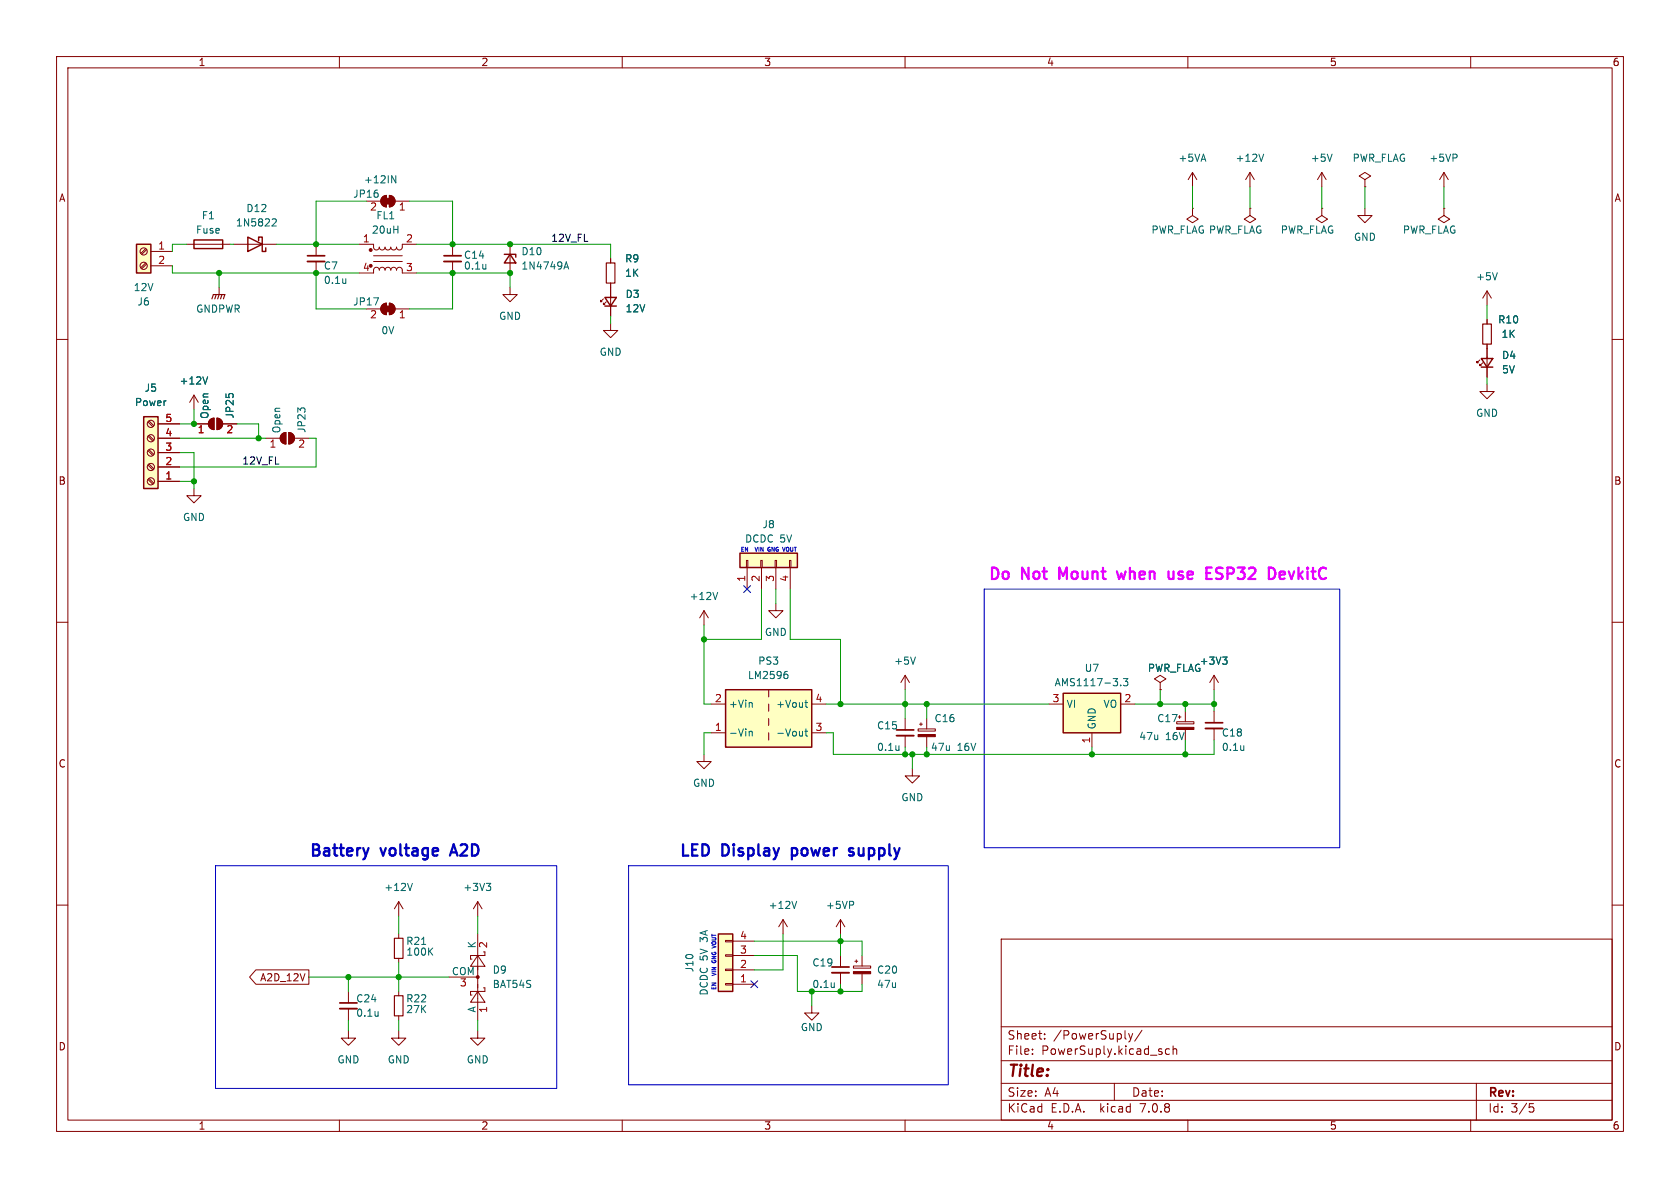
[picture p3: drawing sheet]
<svg xmlns="http://www.w3.org/2000/svg" width="297mm" height="210mm" viewBox="0 0 297 210" stroke-linecap="round" stroke-linejoin="round" font-family="sans-serif">
<g fill="none" stroke="#840000" stroke-width=".18">
<path d="M10 10h277v190h-277zM12 12h273v186h-273zM60 10v2M110 10v2M160 10v2M210 10v2M260 10v2M64.8 35.6h2.5M67.6 34.8l.7-.3v2.1a1.02 1.02 0 0 1-.9-.7 1.02 1.02 0 0 1 .2-1.1zM68.8 34.5a1.02 1.02 0 0 1 1 1.1 1.02 1.02 0 0 1-1 1zM69.8 35.6h2.6M210.8 36.8v1.3l1 .6-1 .7-1-.7 1-.6"/>
<path d="M210.8 36.8h.1M210.8 30.5l-.7 1.3M210.8 30.5v2.5M210.8 30.5l.8 1.3M221 36.8v1.3l1 .6-1 .7-1-.7 1-.6M221 36.8h.1M221 30.5l-.8 1.3M221 30.5v2.5M221 30.5l.7 1.3M233.7 36.8v1.3l1 .6-1 .7-1-.7 1-.6M233.7 36.8h.1M233.7 30.5l-.8 1.3"/>
<path d="M233.7 30.5v2.5M233.7 30.5l.7 1.3M241.3 36.8v1.3h1.3l-1.3 1.3-1.3-1.3h1.3M241.3 31.8l1-.7-1-.6-1 .6 1 .7v1.2M241.3 33h.1M255.3 36.8v1.3l1 .6-1 .7-1-.7 1-.6M255.3 36.8h.1M255.3 30.5l-.8 1.3M255.3 30.5v2.5M255.3 30.5l.7 1.3M10 60h2M25.8 46.5l-.9 .8"/>
<path d="M25.8 43.9l-.9 .9M25.9 46.7l-.8 .8M25.9 44.1l-.8 .9M26.7 44.5h3.8M26.7 47h3.8M33 43.2h7.6M38.7 50.8v1.3M41.3 43.2h7.6M55.9 43.2v2M55.9 46.2v2.1M63.5 43.2h2.5l.1 .7 .4 .3 .4-.1 .2-.4 .1 .3 .3 .2 .4-.1 .2-.4 .1 .3 .3 .2 .4-.1 .2-.4 .2 .4 .5 .1 .2-.2 .1-.3 .2 .4 .4 .1 .4-.3v-.7h2.6M63.5 48.3h2.5l.1-.8 .5-.3 .3 .2 .2 .4 .1-.4 .3-.1 .4 .1 .2 .4 .1-.3 .2-.2h.5l.2 .5 .2-.4 .4-.1 .3 .1 .1 .4 .2-.4 .4-.2 .4 .4v.7h2.6"/>
<path d="M64.8 54.6h2.5M66 45.2h5.1M66 46.2h5.1M67.6 53.9l.7-.3v2a1.02 1.02 0 0 1-.9-.6 1.02 1.02 0 0 1 .2-1.1zM68.8 53.6a1.02 1.02 0 0 1 1 1 1.02 1.02 0 0 1-1 1zM69.8 54.6h2.6M80 43.2v2M80 46.2v2.1M90.2 50.8v1.3h1.2l-1.2 1.2-1.3-1.2h1.3M90.2 43.2v5.1M106.7 52.8l-.5 .5v-.2v.2h.2M107.2 53.3l-.5 .5v-.2v.2h.2"/>
<path d="M107.9 57.2v1.2h1.3l-1.3 1.3-1.2-1.3h1.2M107.9 45.7v.8M107.9 50v5.9M262.9 51.4v2.6M262.9 56.5v.8M262.9 51.4l-.8 1.3M262.9 51.4l.8 1.3M285 60h2M26.2 74.6l.8 .8M26.2 77.1l.8 .9M26.2 79.7l.8 .8M26.3 74.4l.9 .9"/>
<path d="M26.3 77l.9 .8M26.3 79.5l.9 .8M27.9 77.5h3.8M27.9 74.9h3.8M34.3 74.9h2.5M34.3 69.9l-.8 1.2M34.3 69.9v2.5M34.3 69.9l.8 1.2M37.2 74.2l.6-.3v2a1.02 1.02 0 0 1-.9-.6 1.02 1.02 0 0 1 .3-1.1zM38.4 73.9a1.02 1.02 0 0 1 1 1 1.02 1.02 0 0 1-1 1zM39.4 74.9h2.5M47 77.5h2.5"/>
<path d="M49.9 76.7l.6-.2v2a1.02 1.02 0 0 1-.9-.7 1.02 1.02 0 0 1 .3-1.1zM51.1 76.5a1.02 1.02 0 0 1 1 1 1.02 1.02 0 0 1-1 1zM52.1 77.5h2.5M261.6 63.6l-.5 .5v-.2v.2h.3M262.1 64.1l-.5 .5v-.2v.2h.3M262.9 67.9v1.3h1.3l-1.3 1.3-1.3-1.3h1.3M262.9 60.8v5.9M26.2 82.2l.8 .9M26.2 84.8l.8 .8M26.3 82l.9 .9M26.3 84.6l.9 .8M27.9 85.1h3.8"/>
<path d="M27.9 82.6h3.8M27.9 80h3.8M34.3 86.4v1.2h1.3l-1.3 1.3-1.3-1.3h1.3M132 99.1h.2v1.2h-.2zM134.5 99.1h.2v1.2h-.2zM137 99.1h.3v1.2h-.3zM139.6 99.1h.2v1.2h-.2zM10 110h2M124.5 108l-.8 1.2M124.5 108v2.5M124.5 108l.7 1.2M132.1 100.3v3.8"/>
<path d="M134.6 100.3v3.8M137.2 106.7v1.3h1.2l-1.2 1.2-1.3-1.2h1.3M137.2 100.3v3.8M139.7 100.3v3.8M160 119.4l-.7 1.3M160 119.4v2.5M160 119.4l.8 1.3M214.6 119.4l-.7 1.3M214.6 119.4v2.5M214.6 119.4l.8 1.3M285 110h2M124.5 133.4v1.2h1.2l-1.2 1.3-1.3-1.3h1.3"/>
<path d="M125.7 129.5h2.6M125.7 124.5h2.6M135.9 121.9v1.3M135.9 124.5v1.2M135.9 127v1.3M135.9 129.5v1.3M143.5 129.5h2.5M143.5 124.5h2.5M160 127v2M160 130v2.1M161.3 135.9v1.3h1.3l-1.3 1.2-1.3-1.2h1.3M162.3 128.9h3.1v.3h-3.1z"/>
<path d="M162.6 128h.5M162.8 127.8v.5M163.8 127v1.9M163.8 130.2v1.9M185.4 124.5h2.6M193 129.5v2.6M198.1 124.5h2.6M205.1 120.7l1-.7-1-.6-1 .6 1 .7v1.2M205.1 121.9h.1M208 127.6h3.1v.4h-3.1zM208.3 126.7h.5M208.5 126.5v.5"/>
<path d="M209.5 125.7v1.9M209.5 129v1.8M214.6 125.7v2.1M214.6 128.8v2M10 160h2M70.5 159.4v2.5M70.5 159.4l-.8 1.3M70.5 159.4l.7 1.3M84.5 159.4l-.8 1.3M84.5 159.4v2.5M84.5 159.4l.7 1.3M285 160h2"/>
<path d="M45.2 171.4h9.4v2.6h-9.4l-1.1-1.3zM61.6 175.3v2M61.6 178.3v2M70.5 165.1v.8M70.5 169.4v.8M70.5 175.3v.7M70.5 179.6v.7M79.4 172.7h5.1M84.5 175.3l1.2 1.9h-2.5zM84.5 168.9l1.2 1.9h-2.5zM84.5 165.1v15.2M85.5 174.6h.2v.7h-2.5v.6h.2"/>
<path d="M85.7 168.3v.6h-2.5v.6h.2M128.3 166.2h1.2v.3h-1.2zM128.3 168.8h1.2v.2h-1.2zM128.3 171.3h1.2v.3h-1.2zM128.3 173.9h1.2v.2h-1.2zM129.5 174h3.8M129.5 171.5h3.8M129.5 168.9h3.8M129.5 166.4h3.8M138.4 162.6l-.7 1.2M138.4 162.6v2.5M138.4 162.6l.8 1.2"/>
<path d="M143.5 177.8v1.3h1.3l-1.3 1.2-1.3-1.2h1.3M148.6 162.6v2.5M148.6 168.9v2M148.6 172v2M148.6 162.6l-.8 1.2M148.6 162.6l.8 1.2M150.9 170.8h3v.3h-3zM151.1 169.9h.5M151.4 169.7v.5M152.4 168.9v1.9M152.4 172.1v1.9M177 166h108v32h-108z"/>
<path d="M60 198v2M61.6 182.2v1.3h1.3l-1.3 1.3-1.3-1.3h1.3M70.5 182.2v1.3h1.3l-1.3 1.3-1.3-1.3h1.3M84.5 182.2v1.3h1.2l-1.2 1.3-1.3-1.3h1.3M110 198v2M160 198v2M177 194.5h108M177 191.5h108M177 187.5h108M177 181.5h108M182.5 186.3v.1M182.5 185.5v.1"/>
<path d="M184.7 183.6v.1M184.7 182.8v.1M197 191.5v3M199.5 182.7l.4 1M199.9 183.7l-.2 .4-.2 .1M200.2 182.7l-.3 1M201.9 182.1l-1.3 2M206.7 185.5l-.4-.1-.3 .3v.4l.2 .2h.5M207.4 185.5l.2-.1 .4 .1v.9M207.4 184.9v1.5M210 198v2M260 198v2"/>
<path d="M261 191.5v6.5M270.4 195.1h.7M270.5 195.7h.4l.3 .3-.2 .5-.5 .1"/>
<circle cx="25.4" cy="44.4" r=".63"/>
<circle cx="25.4" cy="47" r=".63"/>
<circle cx="26.7" cy="77.5" r=".63"/>
<circle cx="26.7" cy="74.9" r=".63"/>
<circle cx="26.7" cy="80" r=".63"/>
<circle cx="26.7" cy="82.5" r=".63"/>
<circle cx="26.7" cy="85.1" r=".63"/>
</g>
<path d="M37.5 52.8l.2-.7h2.1l-.3 .7M38.2 52.1l-.2 .7M38.7 52.1l-.2 .7M39.2 52.1l-.2 .7M107.2 46.5h1.5v3.5h-1.5zM262.1 57.3h1.6v3.5h-1.6zM69.7 176h1.5v3.6h-1.5zM69.7 165.9h1.5v3.5h-1.5z" fill="none" stroke="#840000" stroke-width=".2"/>
<g fill="none" stroke="#006464" stroke-width=".18">
<path d="M48.3 38.7h.4l.1 .3-.7 .9h.7M69.2 31.1l.8 1.2v-1.2M223.4 27.2l-.4 1.3M235.5 27.2l-.4 1.3M257.5 27.3l.1 .2-.1 .4M61.1 49.3v.8M61.1 50h.1M85.9 46.7v.9M85.9 47.4l-.1 .1M99.7 47.6l.4-1.3 .4 1.3M99.8 47.2h.6M264.7 48.2l-.4 1.3"/>
<path d="M36.7 66.6l-.4 1.3M126.9 104.7l-.4 1.3M138.9 118.7h.3M139.1 119.2l.2 .2v.3l-.2 .3M161.8 116.1l-.4 1.3M198.6 120h.8l-.4 .4 .3 .2v.5l-.2 .1-.5-.1M216.1 116.1h.8l-.4 .5M216.7 116.6l.2 .3v.3l-.2 .2M132.4 129.3v.8M132.4 129.4l.2-.1h.3l.1 .8M132.8 124.2l.2 .2v.6M142.3 129.3h.5"/>
<path d="M142.3 124.2h.5M142.5 123.8v1.1l.3 .1M142.5 128.8v1.1l.3 .2M158.9 131.8v.9M158.9 132.5v.1M198.1 121.1v.1M219.9 131.8v.9M219.9 132.5l-.1 .1M72.9 156.2l-.4 1.2M86 156.2h.8l-.5 .4M86.5 156.6l.3 .3v.3l-.3 .2M140.8 159.3l-.4 1.3"/>
<path d="M150.8 159.4l.1 .2-.1 .3M66.8 178.8v.8M66.8 179.5v.1M74.5 166.9h.8M76 168.1l.5 .8M76.5 167.6l-.7 .7M147.5 173.7v.9M147.5 174.4l-.1 .1"/>
</g>
<path d="M54.4 46.2h3M78.5 46.2h3M158.5 130h3M213.1 128.8h3.1M60.1 178.3h3M147.1 172h3" fill="none" stroke="#840000" stroke-width=".33"/>
<path d="M54.4 45.2h3M78.5 45.2h3M158.5 129h3M213.1 127.8h3.1M60.1 177.3h3M147.1 170.9h3" fill="none" stroke="#840000" stroke-width=".3"/>
<g fill="none" stroke="#840000" stroke-width=".25">
<path d="M24.1 43.2h2.6v5.1h-2.6zM34.3 42.4h5.1v1.5h-5.1zM43.8 41.9l2.6 1.3-2.6 1.3zM45.7 42.5v-.6h.7v2.6h.6v-.7M89.2 45h2v.5M90.2 45l1 1.5h-2zM106.9 52.6h2.1l-1.1 1.5zM106.9 54.1h2.1M25.4 73.7h2.5v12.7h-2.5zM261.9 63.4h2l-1 1.5zM261.9 64.9h2M130.8 97.8h10.2v2.5h-10.2z"/>
<path d="M128.3 121.9h15.2v10.2h-15.2zM188 122.6h10.1v6.9h-10.1zM127 165.1h2.5v10.2h-2.5z"/>
</g>
<g fill="#ffffc2" stroke="#ffffc2" stroke-width=".18">
<path d="M130.8 97.8h10.2v2.5h-10.2z"/>
<path d="M127 165.1h2.5v10.2h-2.5z"/>
<path d="M128.3 121.9h15.2v10.2h-15.2z"/>
<path d="M188 122.6h10.1v6.9h-10.1z"/>
<path d="M25.4 73.7h2.5v12.7h-2.5z"/>
<path d="M24.1 43.2h2.6v5.1h-2.6z"/>
</g>
<g fill="#840000" stroke="#840000" stroke-width=".18">
<path d="M162.3 129.8h3.1v.4h-3.1z"/>
<path d="M150.9 171.8h3v.3h-3z"/>
<path d="M68.1 54.1h1v1h-1z"/>
<path d="M68.8 53.6a1.02 1.02 0 0 1 1 1 1.02 1.02 0 0 1-1 1z"/>
<path d="M67.6 53.9l.7-.3v2a1.02 1.02 0 0 1-.9-.6 1.02 1.02 0 0 1 .2-1.1z"/>
<path d="M68.1 35.1h1v1h-1z"/>
<path d="M68.8 34.5a1.02 1.02 0 0 1 1 1.1 1.02 1.02 0 0 1-1 1z"/>
<path d="M67.6 34.8l.7-.3v2.1a1.02 1.02 0 0 1-.9-.7 1.02 1.02 0 0 1 .2-1.1z"/>
<path d="M37.2 74.2l.6-.3v2a1.02 1.02 0 0 1-.9-.6 1.02 1.02 0 0 1 .3-1.1z"/>
<path d="M38.4 73.9a1.02 1.02 0 0 1 1 1 1.02 1.02 0 0 1-1 1z"/>
<path d="M49.9 76.7l.6-.2v2a1.02 1.02 0 0 1-.9-.7 1.02 1.02 0 0 1 .3-1.1z"/>
<path d="M51.1 76.5a1.02 1.02 0 0 1 1 1 1.02 1.02 0 0 1-1 1z"/>
<path d="M208 128.6h3.1v.4h-3.1z"/>
<circle cx="65.5" cy="47" r=".25"/>
<circle cx="65.5" cy="44.2" r=".25"/>
<circle cx="84.5" cy="172.7" r=".25"/>
</g>
<path d="M65.2 149.9l-.5 1.3M79.7 150.7h1M80.2 149.2l-.7 2M140 149.9v2M140 151.2h.2M140.2 149.9l-.2 .1M150.8 150l-.4-.1-.3 .3 .1 .3 .6 .2 .1 .2-.1 .3h-.1h-.6" fill="none" stroke="#0000c2" stroke-width=".4"/>
<path d="M133.5 96.7l.2 .7M136 96.7a.34 .34 0 0 0-.3 .5 .34 .34 0 0 0 .4 .2M136 97.1h.2M174 104.1h62.9v45.8h-62.9zM38.1 153h60.3v39.4h-60.3zM111.1 153h56.5v38.8h-56.5zM126.3 169.8v.1M126.5 169.8v.3M126.6 172.2l-.7 .3M126.6 166.8l-.3 .1h-.3" fill="none" stroke="#0000c2" stroke-width=".18"/>
<path d="M187.9 101.8l-.6-1.4v2M197.5 101l.3 1.4 .4-1 .4 1M207.5 101v1.4M207.5 102.2l-.3 .2M215 102.3l.3 .1 .6-.1M215.8 100.4h-.4a.49 .49 0 0 0-.4 .4 .49 .49 0 0 0 .4 .5l.5 .2M226.2 101.7l1-.2-.1-.4-.6-.1-.3 .3 .1 1 .2 .1 .6-.1" fill="none" stroke="#e600ff" stroke-width=".4"/>
<g fill="none" stroke="#009600" stroke-width=".18">
<path d="M64.8 35.6h-8.9v7.6M72.4 35.6h7.6v7.6M210.8 33v3.8M221 33v3.8M233.7 33v3.8M241.3 33v3.8M255.3 33v3.8M30.5 47v1.3h33M33 43.2h-2.5v1.3M38.7 48.3v2.5M40.6 43.2h.7M48.9 43.2h14.6"/>
<path d="M55.9 48.3v6.3h8.9M73.7 43.2h34.2v2.5M73.7 48.3h16.5v2.5M80 48.3v6.3h-7.6M107.9 55.9v1.3M262.9 54v2.5M31.7 77.5h15.3M34.3 72.4v2.5h-2.6M41.9 74.9h3.8v2.6M54.6 77.5h1.3v5.1h-24.2M262.9 66.7v1.2M31.7 80h2.6v6.4"/>
<path d="M31.7 85.1h2.6M124.5 110.5v14h1.2M134.6 104.1v8.9h-10.1M137.2 104.1v2.6M139.7 104.1v8.9h8.9v11.5M125.7 129.5h-1.2v3.9M146 129.5h1.3v3.9h67.3v-2.6M146 124.5h39.4M160 121.9v5.1M160 132.1v1.3M161.3 133.4v2.5M163.8 124.5v2.5"/>
<path d="M163.8 132.1v1.3M193 132.1v1.3M200.7 124.5h13.9M205.1 121.9v2.6M209.5 124.5v1.2M209.5 130.8v2.6M214.6 121.9v3.8M54.6 172.7h24.8M61.6 172.7v2.6M70.5 161.9v3.2M70.5 170.2v5.1M84.5 161.9v3.2"/>
<path d="M133.3 166.4h19.1v2.5M133.3 168.9h7.7v6.4h11.4v-1.3M138.4 165.1v6.4h-5.1M143.5 175.3v2.5M148.6 165.1v3.8M148.6 174v1.3M61.6 180.3v1.9M70.5 180.3v1.9M84.5 180.3v1.9"/>
</g>
<path d="M131.5 103.5l1.2 1.2M132.7 103.5l-1.2 1.2M132.7 173.4l1.3 1.2M134 173.4l-1.3 1.2" fill="none" stroke="#000084" stroke-width=".18"/>
<g fill="#009600" stroke="#009600" stroke-width=".18">
<circle cx="148.6" cy="124.5" r=".46"/>
<circle cx="160" cy="124.5" r=".46"/>
<circle cx="163.8" cy="124.5" r=".46"/>
<circle cx="160" cy="133.4" r=".46"/>
<circle cx="163.8" cy="133.4" r=".46"/>
<circle cx="161.3" cy="133.4" r=".46"/>
<circle cx="205.1" cy="124.5" r=".46"/>
<circle cx="193" cy="133.4" r=".46"/>
<circle cx="34.3" cy="85.1" r=".46"/>
<circle cx="34.3" cy="74.9" r=".46"/>
<circle cx="45.7" cy="77.5" r=".46"/>
<circle cx="90.2" cy="43.2" r=".46"/>
<circle cx="90.2" cy="48.3" r=".46"/>
<circle cx="148.6" cy="166.4" r=".46"/>
<circle cx="124.5" cy="113" r=".46"/>
<circle cx="209.5" cy="124.5" r=".46"/>
<circle cx="214.6" cy="124.5" r=".46"/>
<circle cx="209.5" cy="133.4" r=".46"/>
<circle cx="61.6" cy="172.7" r=".46"/>
<circle cx="70.5" cy="172.7" r=".46"/>
<circle cx="143.5" cy="175.3" r=".46"/>
<circle cx="148.6" cy="175.3" r=".46"/>
<circle cx="38.7" cy="48.3" r=".46"/>
<circle cx="80" cy="48.3" r=".46"/>
<circle cx="80" cy="43.2" r=".46"/>
<circle cx="55.9" cy="43.2" r=".46"/>
<circle cx="55.9" cy="48.3" r=".46"/>
</g>
<g font-size="2.8" fill="#e600ff">
<text x="174.6" y="102.6">Do</text>
<text x="180.8" y="102.6">Not</text>
<text x="188.1" y="102.6">Mount</text>
<text x="199.3" y="102.6">when</text>
<text x="209.1" y="102.6">use</text>
<text x="216.5" y="102.6">ESP32</text>
<text x="228.4" y="102.6">DevkitC</text>
</g>
<g font-size="2.8" fill="#0000c2">
<text x="54.6" y="151.5">Battery</text>
<text x="67.5" y="151.5">voltage</text>
<text x="80.7" y="151.5">A2D</text>
<text x="120" y="151.5">LED</text>
<text x="127.8" y="151.5">Display</text>
<text x="140.9" y="151.5">power</text>
<text x="151.8" y="151.5">supply</text>
</g>
<text font-size="2.8" fill="#840000" x="178" y="190.9">Title:</text>
<g font-size="2.1" fill="#840000">
<text x="178" y="184">Sheet:</text>
<text x="186.2" y="184">/PowerSuply/</text>
<text x="178" y="186.7">File:</text>
<text x="184.1" y="186.7">PowerSuply.kicad_sch</text>
<text x="178" y="196.9">KiCad</text>
<text x="178" y="194.1">Size:</text>
<text x="184.7" y="194.1">A4</text>
<text x="185.7" y="196.9">E.D.A.</text>
<text x="194.6" y="196.9">kicad</text>
<text x="200" y="194.1">Date:</text>
<text x="201.8" y="196.9">7.0.8</text>
<text x="263" y="194.3">Rev:</text>
<text x="263" y="196.9">Id:</text>
<text x="267.1" y="196.9">3/5</text>
</g>
<g font-size="1.8" fill="#840000">
<text x="35" y="11.9">1</text>
<text x="85" y="11.9">2</text>
<text x="135" y="11.9">3</text>
<text x="185" y="11.9">4</text>
<text x="235" y="11.9">5</text>
<text x="285" y="11.9">6</text>
<text x="10.3" y="35.9">A</text>
<text x="285.3" y="35.9">A</text>
<text x="10.3" y="85.9">B</text>
<text x="285.3" y="85.9">B</text>
<text x="10.3" y="135.9">C</text>
<text x="285.3" y="135.9">C</text>
<text x="45.9" y="173.7">A2D_12V</text>
<text x="10.3" y="185.9">D</text>
<text x="285.3" y="185.9">D</text>
<text x="35" y="199.9">1</text>
<text x="85" y="199.9">2</text>
<text x="135" y="199.9">3</text>
<text x="185" y="199.9">4</text>
<text x="235" y="199.9">5</text>
<text x="285" y="199.9">6</text>
</g>
<g font-size="1.8" fill="#006464">
<text x="208.2" y="28.8">+5VA</text>
<text x="218.3" y="28.8">+12V</text>
<text x="231.6" y="28.8">+5V</text>
<text x="239" y="28.8">PWR_FLAG</text>
<text x="252.6" y="28.8">+5VP</text>
<text x="62.3" y="35.2">JP16</text>
<text x="64.2" y="32.6">+12IN</text>
<text x="34.6" y="41.5">Fuse</text>
<text x="35.6" y="39">F1</text>
<text x="41.6" y="40.2">1N5822</text>
<text x="43.5" y="37.7">D12</text>
<text x="65.6" y="41.5">20uH</text>
<text x="66.4" y="39">FL1</text>
<text x="203.5" y="41.5">PWR_FLAG PWR_FLAG</text>
<text x="226.3" y="41.5">PWR_FLAG</text>
<text x="247.9" y="41.5">PWR_FLAG</text>
<text x="57.2" y="47.9">C7</text>
<text x="81.9" y="45.9">C14</text>
<text x="81.9" y="47.9">0.1u</text>
<text x="92.1" y="45.3">D10</text>
<text x="92.1" y="47.9">1N4749A</text>
<text x="110.4" y="46.6">R9</text>
<text x="239.3" y="42.8">GND</text>
<text x="23.5" y="51.7">12V</text>
<text x="57.2" y="50.4">0.1u</text>
<text x="110.4" y="49.1">1K</text>
<text x="110.5" y="52.9">D3</text>
<text x="260.9" y="49.8">+5V</text>
<text x="24.2" y="54.2">J6</text>
<text x="34.6" y="55.5">GNDPWR</text>
<text x="62.3" y="54.2">JP17</text>
<text x="67.3" y="59.3">0V</text>
<text x="88.1" y="56.7">GND</text>
<text x="110.5" y="55.4">12V</text>
<text x="264.8" y="57.4">R10</text>
<text x="265.4" y="59.9">1K</text>
<text x="105.9" y="63.1">GND</text>
<text x="265.4" y="63.7">D4</text>
<text x="23.8" y="72">Power</text>
<text x="25.5" y="69.4">J5</text>
<text x="31.6" y="68.2">+12V</text>
<text x="265.4" y="66.2">5V</text>
<text x="37.1" y="74.1" transform="rotate(-90 37.1 74.1)">Open</text>
<text x="41.5" y="74.1" transform="rotate(-90 41.5 74.1)">JP25</text>
<text x="49.8" y="76.7" transform="rotate(-90 49.8 76.7)">Open</text>
<text x="54.2" y="76.6" transform="rotate(-90 54.2 76.6)">JP23</text>
<text x="260.9" y="73.9">GND</text>
<text x="32.3" y="92.3">GND</text>
<text x="134.7" y="93.6">J8</text>
<text x="121.8" y="106.3">+12V</text>
<text x="135.1" y="112.6">GND</text>
<text x="133.9" y="117.7">PS3</text>
<text x="158" y="117.7">+5V</text>
<text x="191.7" y="119">U7</text>
<text x="202.8" y="119">PWR_FLAG</text>
<text x="212" y="117.7">+3V3</text>
<text x="128.8" y="125.3">+Vin</text>
<text x="132.1" y="120.2">LM2596</text>
<text x="137.1" y="125.3">+Vout</text>
<text x="186.3" y="121.5">AMS1117-3.3</text>
<text x="188.5" y="125.3">VI</text>
<text x="195" y="125.3">VO</text>
<text x="128.8" y="130.4">-Vin</text>
<text x="137.1" y="130.4">-Vout</text>
<text x="154.9" y="129.1">C15</text>
<text x="165.1" y="127.9">C16</text>
<text x="193.9" y="129" transform="rotate(-90 193.9 129)">GND</text>
<text x="201.3" y="131">47u</text>
<text x="204.5" y="127.9">C17</text>
<text x="206" y="131">16V</text>
<text x="215.9" y="130.4">C18</text>
<text x="154.9" y="132.9">0.1u</text>
<text x="164.5" y="132.9">47u</text>
<text x="169.2" y="132.9">16V</text>
<text x="215.9" y="132.9">0.1u</text>
<text x="122.4" y="139.3">GND</text>
<text x="159.3" y="141.8">GND</text>
<text x="67.8" y="157.7">+12V</text>
<text x="81.8" y="157.7">+3V3</text>
<text x="135.8" y="160.9">+12V</text>
<text x="145.9" y="160.9">+5VP</text>
<text x="71.7" y="167.2">R21</text>
<text x="84.2" y="167.7" transform="rotate(-90 84.2 167.7)">K</text>
<text x="71.7" y="169.1">100K</text>
<text x="79.8" y="172.5">COM</text>
<text x="87" y="172.3">D9</text>
<text x="122.8" y="172" transform="rotate(-90 122.8 172)">J10</text>
<text x="143.5" y="171">C19</text>
<text x="154.9" y="172.3">C20</text>
<text x="62.9" y="177.4">C24</text>
<text x="62.9" y="179.9">0.1u</text>
<text x="71.7" y="177.4">R22</text>
<text x="71.7" y="179.3">27K</text>
<text x="84.2" y="179.1" transform="rotate(-90 84.2 179.1)">A</text>
<text x="87" y="174.9">BAT54S</text>
<text x="143.5" y="174.9">0.1u</text>
<text x="154.9" y="174.9">47u</text>
<text x="141.5" y="182.5">GND</text>
<text x="59.6" y="188.2">GND</text>
<text x="68.4" y="188.2">GND</text>
<text x="82.4" y="188.2">GND</text>
</g>
<g font-size="1.8" fill="#a90000">
<text x="65.3" y="37.5">2</text>
<text x="70.4" y="37.5">1</text>
<text x="27.9" y="44.2">1</text>
<text x="27.9" y="46.7">2</text>
<text x="64.1" y="42.9">1</text>
<text x="71.7" y="42.9">2</text>
<text x="64.1" y="48">4</text>
<text x="71.7" y="48">3</text>
<text x="65.3" y="56.6">2</text>
<text x="70.4" y="56.6">1</text>
<text x="29.1" y="77.2">4</text>
<text x="29.1" y="74.7">5</text>
<text x="34.9" y="76.9">1</text>
<text x="39.9" y="76.9">2</text>
<text x="29.1" y="82.3">2</text>
<text x="29.1" y="79.8">3</text>
<text x="47.6" y="79.5">1</text>
<text x="52.6" y="79.5">2</text>
<text x="29.1" y="84.8">1</text>
<text x="131.8" y="102.9" transform="rotate(-90 131.8 102.9)">1</text>
<text x="134.4" y="102.9" transform="rotate(-90 134.4 102.9)">2</text>
<text x="136.9" y="102.9" transform="rotate(-90 136.9 102.9)">3</text>
<text x="139.4" y="102.9" transform="rotate(-90 139.4 102.9)">4</text>
<text x="126.3" y="124.2">2</text>
<text x="144.1" y="124.2">4</text>
<text x="186" y="124.2">3</text>
<text x="198.7" y="124.2">2</text>
<text x="126.3" y="129.3">1</text>
<text x="144.1" y="129.3">3</text>
<text x="192.8" y="131.5" transform="rotate(-90 192.8 131.5)">1</text>
<text x="86.4" y="167.7" transform="rotate(-90 86.4 167.7)">2</text>
<text x="130.7" y="166.1">4</text>
<text x="130.7" y="173.7">1</text>
<text x="130.7" y="171.2">2</text>
<text x="130.7" y="168.7">3</text>
<text x="81.2" y="174.7">3</text>
<text x="86.4" y="179.1" transform="rotate(-90 86.4 179.1)">1</text>
</g>
<g font-size="1.8" fill="#0f0f0f">
<text x="97.3" y="42.8">12V_FL</text>
<text x="42.7" y="82.2">12V_FL</text>
</g>
<g font-size="1.8" fill="#0000c2">
<text x="131.6" y="96.1">DCDC 5V</text>
<text x="125.3" y="166.4" transform="rotate(-90 125.3 166.4)">3A</text>
<text x="125.3" y="176.1" transform="rotate(-90 125.3 176.1)">DCDC 5V</text>
</g>
<g font-size="1" fill="#0000c2">
<text x="130.8" y="97.5">EN</text>
<text x="133.8" y="97.5">VIN</text>
<text x="136.3" y="97.5">GNG</text>
<text x="139.3" y="97.5">VOUT</text>
<text x="126.6" y="166.5" transform="rotate(-90 126.6 166.5)">VOUT</text>
<text x="126.6" y="172" transform="rotate(-90 126.6 172)">VIN</text>
<text x="126.6" y="169.5" transform="rotate(-90 126.6 169.5)">GNG</text>
<text x="126.6" y="175.1" transform="rotate(-90 126.6 175.1)">EN</text>
</g>
</svg>
